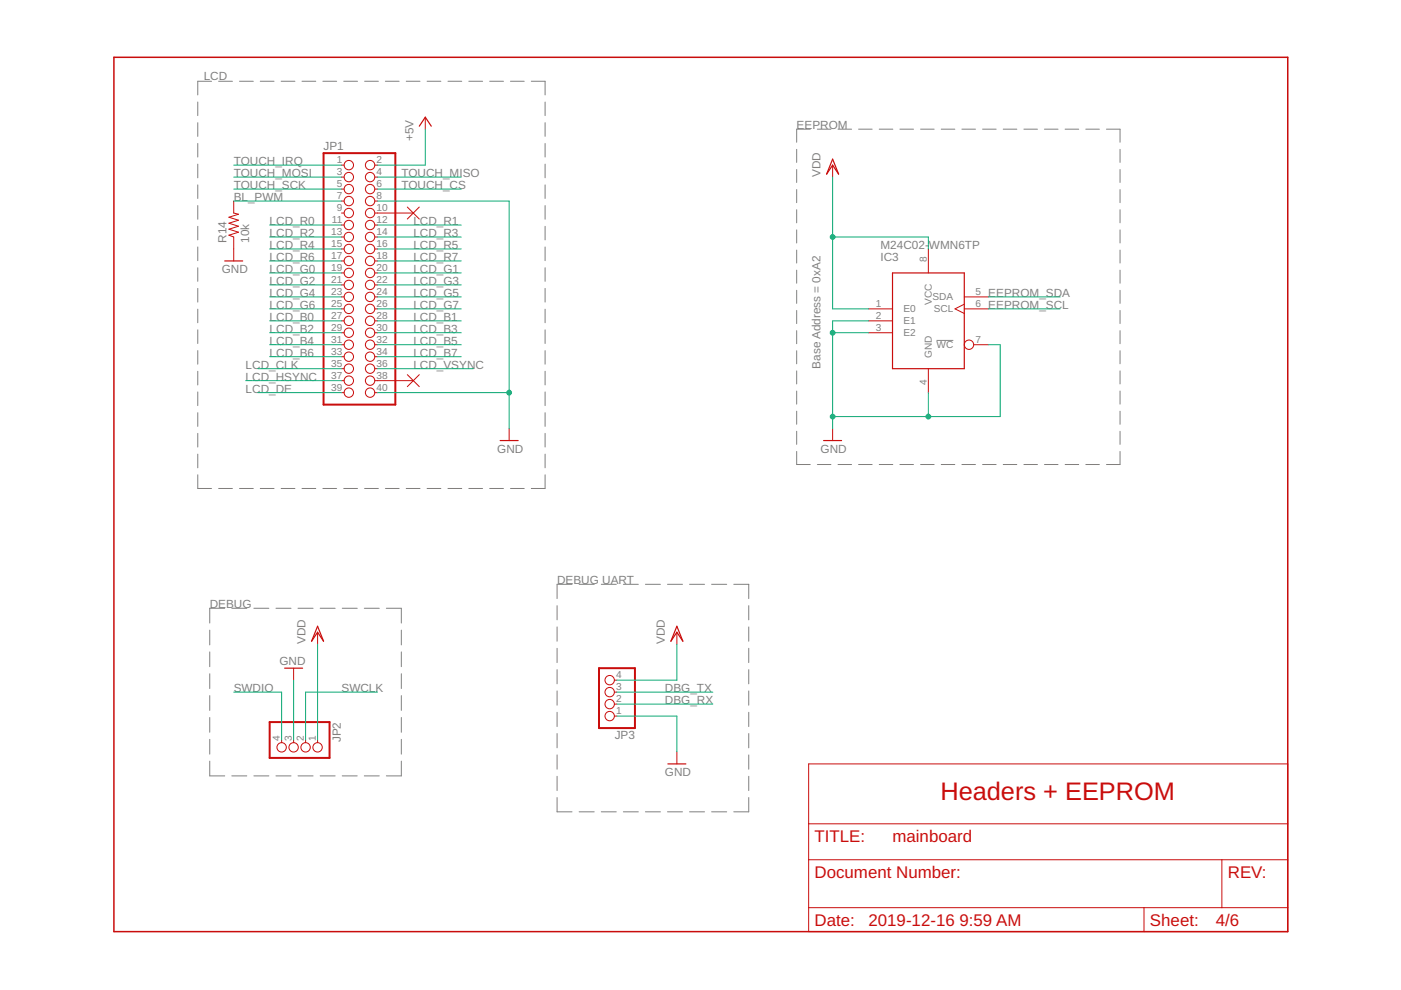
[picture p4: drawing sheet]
<svg xmlns="http://www.w3.org/2000/svg" width="297mm" height="210mm" viewBox="0 0 297 210" stroke-linecap="round" stroke-linejoin="round" font-family="sans-serif">
<g fill="none" stroke="#808080" stroke-width=".21">
<path d="M44.9 17.2h-3v2.9M46.4 17.2h2.9M50.8 17.2h2.9M55.2 17.2h2.9M59.6 17.2h2.9M64 17.2h3M68.5 17.2h2.9M72.9 17.2h2.9M77.3 17.2h2.9M81.7 17.2h2.9M86.1 17.2h2.9M90.6 17.2h2.9"/>
<path d="M95 17.2h2.9M99.4 17.2h2.9M103.8 17.2h2.9M108.2 17.2h2.9M112.6 17.2h3v2.9M41.9 21.6v2.9M41.9 26v2.9M41.9 30.4v2.9M41.9 34.8v2.9M41.9 39.2v2.9M115.6 21.6v2.9M115.6 26v2.9"/>
<path d="M115.6 30.4v2.9M115.6 34.8v2.9M115.6 39.2v2.9M168.9 31.7v2.7M168.9 35.9v2.8M171.8 27.4h-2.9v2.8M173.3 27.4h2.9M177.7 27.4h2.9M182 27.4h2.9M186.4 27.4h2.9M190.8 27.4h2.9M195.2 27.4h2.9"/>
<path d="M199.6 27.4h2.8M203.9 27.4h2.9M208.3 27.4h2.9M212.7 27.4h2.9M217.1 27.4h2.9M221.4 27.4h2.9M225.8 27.4h2.9M230.2 27.4h2.9M234.6 27.4h2.9v2.8M237.5 31.7v2.7M237.5 35.9v2.8M41.9 43.6v2.9"/>
<path d="M41.9 48v2.9M41.9 52.4v2.9M41.9 56.8v2.8M115.6 43.6v2.9M115.6 48v2.9M115.6 52.4v2.9M115.6 56.8v2.8M168.9 40.2v2.8M168.9 44.5v2.7M168.9 48.7v2.8M168.9 53v2.8M168.9 57.3v2.7"/>
<path d="M237.5 40.2v2.8M237.5 44.5v2.7M237.5 48.7v2.8M237.5 53v2.8M237.5 57.3v2.7M41.9 61.2v2.9M41.9 65.6v2.8M41.9 69.9v2.9M41.9 74.3v2.9M41.9 78.7v2.9M115.6 61.2v2.9M115.6 65.6v2.8"/>
<path d="M115.6 69.9v2.9M115.6 74.3v2.9M115.6 78.7v2.9M168.9 61.6v2.7M168.9 65.8v2.8M168.9 70.1v2.8M168.9 74.4v2.7M168.9 78.6v2.8M198.6 72.2h3.5M237.5 61.6v2.7M237.5 65.8v2.8M237.5 70.1v2.8"/>
<path d="M237.5 74.4v2.7M237.5 78.6v2.8M41.9 83.1v2.9M41.9 87.5v2.9M41.9 91.9v2.9M41.9 96.3v2.9M115.6 83.1v2.9M115.6 87.5v2.9M115.6 91.9v2.9M115.6 96.3v2.9M168.9 95.7v2.8h2.9M168.9 82.9v2.8"/>
<path d="M168.9 87.2v2.8M168.9 91.4v2.8M173.3 98.5h2.9M177.7 98.5h2.9M182 98.5h2.9M186.4 98.5h2.9M190.8 98.5h2.9M195.2 98.5h2.9M199.6 98.5h2.8M203.9 98.5h2.9M208.3 98.5h2.9M212.7 98.5h2.9"/>
<path d="M217.1 98.5h2.9M221.4 98.5h2.9M225.8 98.5h2.9M230.2 98.5h2.9M237.5 82.9v2.8M237.5 87.2v2.8M237.5 91.4v2.8M237.5 95.7v2.8h-2.9M41.9 100.7v2.9h3M46.4 103.6h2.9M50.8 103.6h2.9M55.2 103.6h2.9"/>
<path d="M59.6 103.6h2.9M64 103.6h3M68.5 103.6h2.9M72.9 103.6h2.9M77.3 103.6h2.9M81.7 103.6h2.9M86.1 103.6h2.9M90.6 103.6h2.9M95 103.6h2.9M99.4 103.6h2.9M103.8 103.6h2.9M108.2 103.6h2.9"/>
<path d="M115.6 100.7v2.9h-3M44.5 133.6v3.1M44.5 138.2v3.2M47.6 129h-3.1v3.1M49.1 129h3.2M53.8 129h3.2M58.5 129h3.2M63.2 129h3.2M67.9 129h3.2M72.6 129h3.1M77.2 129h3.2M81.9 129h3.2v3.1"/>
<path d="M85.1 133.6v3.1M85.1 138.2v3.2M118.1 128.4v3M118.1 132.9v3.1M118.1 137.5v3M121.3 123.9h-3.2v3M122.8 123.9h3.2M127.5 123.9h3.2M132.2 123.9h3.1M136.8 123.9h3.2M141.5 123.9h3.2M146.2 123.9h3.2"/>
<path d="M150.9 123.9h3.2M155.6 123.9h3.1v3M158.7 128.4v3M158.7 132.9v3.1M158.7 137.5v3M44.5 142.9v3.1M44.5 147.5v3.1M44.5 152.1v3.2M44.5 156.8v3.1M85.1 142.9v3.1M85.1 147.5v3.1M85.1 152.1v3.2"/>
<path d="M85.1 156.8v3.1M118.1 142v3M118.1 146.5v3M118.1 151v3.1M118.1 155.5v3.1M158.7 142v3M158.7 146.5v3M158.7 151v3.1M158.7 155.5v3.1M44.5 161.4v3.1h3.1M49.1 164.5h3.2M53.8 164.5h3.2"/>
<path d="M58.5 164.5h3.2M63.2 164.5h3.2M67.9 164.5h3.2M72.6 164.5h3.1M77.2 164.5h3.2M85.1 161.4v3.1h-3.2M118.1 169.1v3h3.2M118.1 160.1v3M118.1 164.6v3M122.8 172.1h3.2M127.5 172.1h3.2M132.2 172.1h3.1"/>
<path d="M136.8 172.1h3.2M141.5 172.1h3.2M146.2 172.1h3.2M150.9 172.1h3.2M158.7 160.1v3M158.7 164.6v3M158.7 169.1v3h-3.1"/>
</g>
<g fill="none" stroke="#c90d0c" stroke-width=".21">
<path d="M72.4 35h.6M72.4 37.5h.6M79.5 35h.5M79.5 37.5h.5M90.2 24.8v2.6M176.5 35v2.5M49.6 42.6v2.6l1 .2-2.1 .7 2.1 .6-2.1 .6 2.1 .7-2.1 .6 2.1 .6-2.1 .7 1.1 .3v5.1M72.4 45.2h.6M72.4 40.1h.6M72.4 42.6h.6M72.4 47.7h.6M72.4 50.2h.6"/>
<path d="M72.4 52.8h.6M72.4 55.3h.6M72.4 57.9h.6M79.5 45.2h8.1M79.5 40.1h.5M79.5 42.6h.5M79.5 47.7h.5M79.5 50.2h.5M79.5 52.8h.5M79.5 55.3h.5M79.5 57.9h.5M86.4 43.9l2.5 2.5"/>
<path d="M88.9 43.9l-2.5 2.5M196.8 52.8v5.1M72.4 60.4h.6M72.4 62.9h.6M72.4 65.5h.6M72.4 68h.6M72.4 70.5h.6M72.4 73.1h.6M72.4 75.6h.6M72.4 78.2h.6M79.5 60.4h.5M79.5 62.9h.5"/>
<path d="M79.5 65.5h.5M79.5 68h.5M79.5 70.5h.5M79.5 73.1h.5M79.5 75.6h.5M79.5 78.2h.5M86.4 79.4l2.5 2.6M88.9 79.4l-2.5 2.6M184.1 65.5h5.1M184.1 68h5.1M184.1 70.5h5.1M196.8 78.2v5"/>
<path d="M204.4 62.9h5.1M204.4 65.5h5.1M204.4 64.5l-1.9 1 1.9 1M206.4 73.1h3.1M72.4 80.7h.6M72.4 83.2h.6M79.5 80.7h8.1M79.5 83.2h.5M107.9 90.9v2.5M176.5 90.9v2.5M67.3 134v2.6M143.5 134v2.6"/>
<path d="M59.7 156.9v.6M62.3 141.7v2.5M62.3 156.9v.6M64.8 156.9v.6M67.3 156.9v.6M130.3 151.8h.5M130.3 149.3h.5M130.3 146.7h.5M130.3 144.2h.5M143.5 159.4v2.6M171.4 162h101.6v35.5h-101.6zM171.4 174.7h101.6"/>
<path d="M171.4 182.3h101.6M171.4 192.4h101.6M242.5 192.4v5.1M259.1 182.3v10.1"/>
<circle cx="74" cy="35" r=".99"/>
<circle cx="74" cy="37.5" r=".99"/>
<circle cx="78.5" cy="35" r=".99"/>
<circle cx="78.5" cy="37.5" r=".99"/>
<circle cx="74" cy="42.6" r=".99"/>
<circle cx="74" cy="40.1" r=".99"/>
<circle cx="74" cy="45.2" r=".99"/>
<circle cx="74" cy="50.2" r=".99"/>
<circle cx="74" cy="52.8" r=".99"/>
<circle cx="74" cy="57.9" r=".99"/>
<circle cx="74" cy="47.7" r=".99"/>
<circle cx="74" cy="55.3" r=".99"/>
<circle cx="78.5" cy="40.1" r=".99"/>
<circle cx="78.5" cy="42.6" r=".99"/>
<circle cx="78.5" cy="57.9" r=".99"/>
<circle cx="78.5" cy="52.8" r=".99"/>
<circle cx="78.5" cy="45.2" r=".99"/>
<circle cx="78.5" cy="50.2" r=".99"/>
<circle cx="78.5" cy="55.3" r=".99"/>
<circle cx="78.5" cy="47.7" r=".99"/>
<circle cx="74" cy="70.5" r=".99"/>
<circle cx="74" cy="73.1" r=".99"/>
<circle cx="74" cy="62.9" r=".99"/>
<circle cx="74" cy="78.2" r=".99"/>
<circle cx="74" cy="60.4" r=".99"/>
<circle cx="74" cy="65.5" r=".99"/>
<circle cx="74" cy="68" r=".99"/>
<circle cx="74" cy="75.6" r=".99"/>
<circle cx="78.5" cy="78.2" r=".99"/>
<circle cx="78.5" cy="62.9" r=".99"/>
<circle cx="78.5" cy="65.5" r=".99"/>
<circle cx="78.5" cy="73.1" r=".99"/>
<circle cx="78.5" cy="75.6" r=".99"/>
<circle cx="78.5" cy="60.4" r=".99"/>
<circle cx="78.5" cy="68" r=".99"/>
<circle cx="78.5" cy="70.5" r=".99"/>
<circle cx="205.4" cy="73.1" r=".99"/>
<circle cx="74" cy="80.7" r=".99"/>
<circle cx="74" cy="83.2" r=".99"/>
<circle cx="78.5" cy="83.2" r=".99"/>
<circle cx="78.5" cy="80.7" r=".99"/>
<circle cx="59.7" cy="158.5" r=".99"/>
<circle cx="62.3" cy="158.5" r=".99"/>
<circle cx="64.8" cy="158.5" r=".99"/>
<circle cx="67.3" cy="158.5" r=".99"/>
<circle cx="129.3" cy="151.8" r=".99"/>
<circle cx="129.3" cy="144.2" r=".99"/>
<circle cx="129.3" cy="149.3" r=".99"/>
<circle cx="129.3" cy="146.7" r=".99"/>
</g>
<path d="M24.2 12.1h248.8v185.4h-248.8z" fill="none" stroke="#c90d0c" stroke-width=".32"/>
<path d="M68.6 32.5h15.2v53.3h-15.2zM57.2 153.1h12.7v7.6h-12.7zM127 141.7h7.6v12.7h-7.6z" fill="none" stroke="#c90d0c" stroke-width=".42"/>
<path d="M88.9 26.8l1.3-2 1.2 2M176.5 33.7l1.3 3.2-1.3-1.9-1.2 1.9zM47.6 55.3h3.9M189.2 57.9h15.2v20.3h-15.2zM106 93.4h3.9M174.6 93.4h3.8M67.3 132.8l1.3 3.2-1.3-2-1.2 2zM143.5 132.8l1.3 3.2-1.3-2-1.3 2zM60.3 141.7h3.9M141.6 162h3.8" fill="none" stroke="#c90d0c" stroke-width=".25"/>
<g fill="none" stroke="#0dab76" stroke-width=".21">
<path d="M49.6 35h22.8M49.6 37.5h22.8M80 37.5h17.8M90.2 27.4v7.6h-10.2M176.5 37.5v28h7.6M49.6 42.6h22.8M49.6 40.1h22.8M57.2 47.7h15.2M57.2 50.2h15.2M57.2 52.8h15.2M57.2 55.3h15.2M57.2 57.9h15.2"/>
<path d="M80 47.7h17.8M80 50.2h17.8M80 52.8h17.8M80 55.3h17.8M80 57.9h17.8M80 42.6h27.9v48.3M80 40.1h17.8M176.5 50.2h20.3v2.6M54.6 78.2h17.8M57.2 60.4h15.2M57.2 62.9h15.2M57.2 65.5h15.2"/>
<path d="M57.2 68h15.2M57.2 70.5h15.2M57.2 73.1h15.2M57.2 75.6h15.2M80 60.4h17.8M80 62.9h17.8M80 65.5h17.8M80 68h17.8M80 70.5h17.8M80 73.1h17.8M80 75.6h17.8M80 78.2h20.3"/>
<path d="M176.5 70.5h7.6M184.1 68h-7.6v22.9M209.5 62.9h15.3M209.5 65.5h15.3M209.5 73.1h2.6v15.2h-35.6M52.1 80.7h20.3M54.6 83.2h17.8M80 83.2h27.9M196.8 83.2v5.1M67.3 136.6v20.3M143.5 136.6v7.6h-12.7M49.6 146.7h10.1v10.2"/>
<path d="M62.3 144.2v12.7M80 146.7h-15.2v10.2M130.8 151.8h12.7v7.6M130.8 146.7h20.3M130.8 149.3h20.3"/>
</g>
<g fill="#0dab76" stroke="#0dab76" stroke-width=".21">
<circle cx="107.9" cy="83.2" r=".51"/>
<circle cx="176.5" cy="88.3" r=".51"/>
<circle cx="176.5" cy="70.5" r=".51"/>
<circle cx="196.8" cy="88.3" r=".51"/>
<circle cx="176.5" cy="50.2" r=".51"/>
</g>
<text font-size="5.4" fill="#c90d0c" x="199.4" y="169.6">Headers + EEPROM</text>
<g font-size="3.6" fill="#c90d0c">
<text x="172.7" y="178.5">TITLE:</text>
<text x="189.2" y="178.5">mainboard</text>
<text x="172.7" y="186.1">Document Number:</text>
<text x="260.3" y="186.1">REV:</text>
<text x="172.7" y="196.3">Date:</text>
<text x="184.1" y="196.3">2019-12-16</text>
<text x="203.4" y="196.3">9:59 AM</text>
<text x="243.8" y="196.3">Sheet:</text>
<text x="257.8" y="196.3">4/6</text>
</g>
<g font-size="2.5" fill="#808080">
<text x="43.2" y="17">LCD</text>
<text x="87.6" y="29.9" transform="rotate(-90 87.6 29.9)">+5V</text>
<text x="168.9" y="27.4">EEPROM</text>
<text x="49.5" y="35">TOUCH_IRQ</text>
<text x="68.6" y="31.8">JP1</text>
<text x="49.5" y="37.5">TOUCH_MOSI</text>
<text x="49.5" y="40.1">TOUCH_SCK</text>
<text x="85.1" y="37.5">TOUCH_MISO</text>
<text x="85.1" y="40.1">TOUCH_CS</text>
<text x="174" y="37.5" transform="rotate(-90 174 37.5)">VDD</text>
<text x="49.5" y="42.6">BL_PWM</text>
<text x="57.2" y="47.7">LCD_R0</text>
<text x="87.6" y="47.7">LCD_R1</text>
<text x="48" y="51.5" transform="rotate(-90 48 51.5)">R14</text>
<text x="52.8" y="51.5" transform="rotate(-90 52.8 51.5)">10k</text>
<text x="57.2" y="50.2">LCD_R2</text>
<text x="57.2" y="52.8">LCD_R4</text>
<text x="87.6" y="50.2">LCD_R3</text>
<text x="87.6" y="52.8">LCD_R5</text>
<text x="186.7" y="52.8">M24C02-</text>
<text x="197" y="52.8">WMN6TP</text>
<text x="47" y="57.9">GND</text>
<text x="57.2" y="55.3">LCD_R6</text>
<text x="57.2" y="57.9">LCD_G0</text>
<text x="87.6" y="55.3">LCD_R7</text>
<text x="87.6" y="57.9">LCD_G1</text>
<text x="186.7" y="55.3">IC3</text>
<text x="57.2" y="60.4">LCD_G2</text>
<text x="57.2" y="62.9">LCD_G4</text>
<text x="57.2" y="65.5">LCD_G6</text>
<text x="87.6" y="60.4">LCD_G3</text>
<text x="87.6" y="62.9">LCD_G5</text>
<text x="87.6" y="65.5">LCD_G7</text>
<text x="209.5" y="62.9">EEPROM_SDA</text>
<text x="209.5" y="65.5">EEPROM_SCL</text>
<text x="57.2" y="68">LCD_B0</text>
<text x="57.2" y="70.6">LCD_B2</text>
<text x="87.6" y="68">LCD_B1</text>
<text x="87.6" y="70.6">LCD_B3</text>
<text x="57.2" y="73.1">LCD_B4</text>
<text x="57.2" y="75.6">LCD_B6</text>
<text x="87.6" y="73.1">LCD_B5</text>
<text x="87.6" y="75.6">LCD_B7</text>
<text x="52.1" y="78.2">LCD_CLK</text>
<text x="52.1" y="80.7">LCD_HSYNC</text>
<text x="52.1" y="83.3">LCD_DE</text>
<text x="87.6" y="78.2">LCD_VSYNC</text>
<text x="174" y="78.2" transform="rotate(-90 174 78.2)">Base Address = 0xA2</text>
<text x="105.4" y="96">GND</text>
<text x="174" y="96">GND</text>
<text x="118.1" y="123.9">DEBUG UART</text>
<text x="44.5" y="129">DEBUG</text>
<text x="64.8" y="136.6" transform="rotate(-90 64.8 136.6)">VDD</text>
<text x="141" y="136.6" transform="rotate(-90 141 136.6)">VDD</text>
<text x="59.2" y="140.9">GND</text>
<text x="49.5" y="146.7">SWDIO</text>
<text x="72.4" y="146.7">SWCLK</text>
<text x="141" y="149.3">DBG_RX</text>
<text x="141" y="146.7">DBG_TX</text>
<text x="72.3" y="157.4" transform="rotate(-90 72.3 157.4)">JP2</text>
<text x="130.3" y="156.8">JP3</text>
<text x="141" y="164.5">GND</text>
</g>
<g font-size="2.1" fill="#808080">
<text x="71.4" y="34.7">1</text>
<text x="79.8" y="34.7">2</text>
<text x="71.4" y="37.2">3</text>
<text x="71.4" y="39.7">5</text>
<text x="79.8" y="37.2">4</text>
<text x="79.8" y="39.7">6</text>
<text x="70.4" y="47.3">11</text>
<text x="71.4" y="42.3">7</text>
<text x="71.4" y="44.8">9</text>
<text x="79.8" y="42.3">8</text>
<text x="79.8" y="44.8">10</text>
<text x="79.8" y="47.3">12</text>
<text x="70.2" y="49.9">13</text>
<text x="70.2" y="52.4">15</text>
<text x="79.8" y="49.9">14</text>
<text x="79.8" y="52.4">16</text>
<text x="70.2" y="55">17</text>
<text x="70.2" y="57.5">19</text>
<text x="79.8" y="55">18</text>
<text x="79.8" y="57.5">20</text>
<text x="196.5" y="55.5" transform="rotate(-90 196.5 55.5)">8</text>
<text x="70.2" y="60">21</text>
<text x="70.2" y="62.6">23</text>
<text x="70.2" y="65.1">25</text>
<text x="79.8" y="60">22</text>
<text x="79.8" y="62.6">24</text>
<text x="79.8" y="65.1">26</text>
<text x="185.7" y="65.1">1</text>
<text x="197.6" y="64.7" transform="rotate(-90 197.6 64.7)">VCC</text>
<text x="197.7" y="63.7">SDA</text>
<text x="206.8" y="62.6">5</text>
<text x="206.8" y="65.1">6</text>
<text x="70.2" y="67.7">27</text>
<text x="70.2" y="70.2">29</text>
<text x="79.8" y="67.7">28</text>
<text x="79.8" y="70.2">30</text>
<text x="185.7" y="70.2">3</text>
<text x="185.7" y="67.7">2</text>
<text x="191.6" y="71.3">E2</text>
<text x="191.6" y="68.8">E1</text>
<text x="191.6" y="66.2">E0</text>
<text x="198" y="66.2">SCL</text>
<text x="70.2" y="72.7">31</text>
<text x="70.2" y="75.3">33</text>
<text x="70.2" y="77.8">35</text>
<text x="79.8" y="72.7">32</text>
<text x="79.8" y="75.3">34</text>
<text x="79.8" y="77.8">36</text>
<text x="197.6" y="75.8" transform="rotate(-90 197.6 75.8)">GND</text>
<text x="198.6" y="73.9">WC</text>
<text x="206.8" y="72.7">7</text>
<text x="70.2" y="80.4">37</text>
<text x="70.2" y="82.9">39</text>
<text x="79.8" y="80.4">38</text>
<text x="79.8" y="82.9">40</text>
<text x="196.5" y="81.7" transform="rotate(-90 196.5 81.7)">4</text>
<text x="130.6" y="143.8">4</text>
<text x="130.6" y="148.9">2</text>
<text x="130.6" y="146.4">3</text>
<text x="130.6" y="151.5">1</text>
<text x="59.3" y="157.1" transform="rotate(-90 59.3 157.1)">4</text>
<text x="61.9" y="157.1" transform="rotate(-90 61.9 157.1)">3</text>
<text x="64.4" y="157.1" transform="rotate(-90 64.4 157.1)">2</text>
<text x="67" y="157.1" transform="rotate(-90 67 157.1)">1</text>
</g>
</svg>
